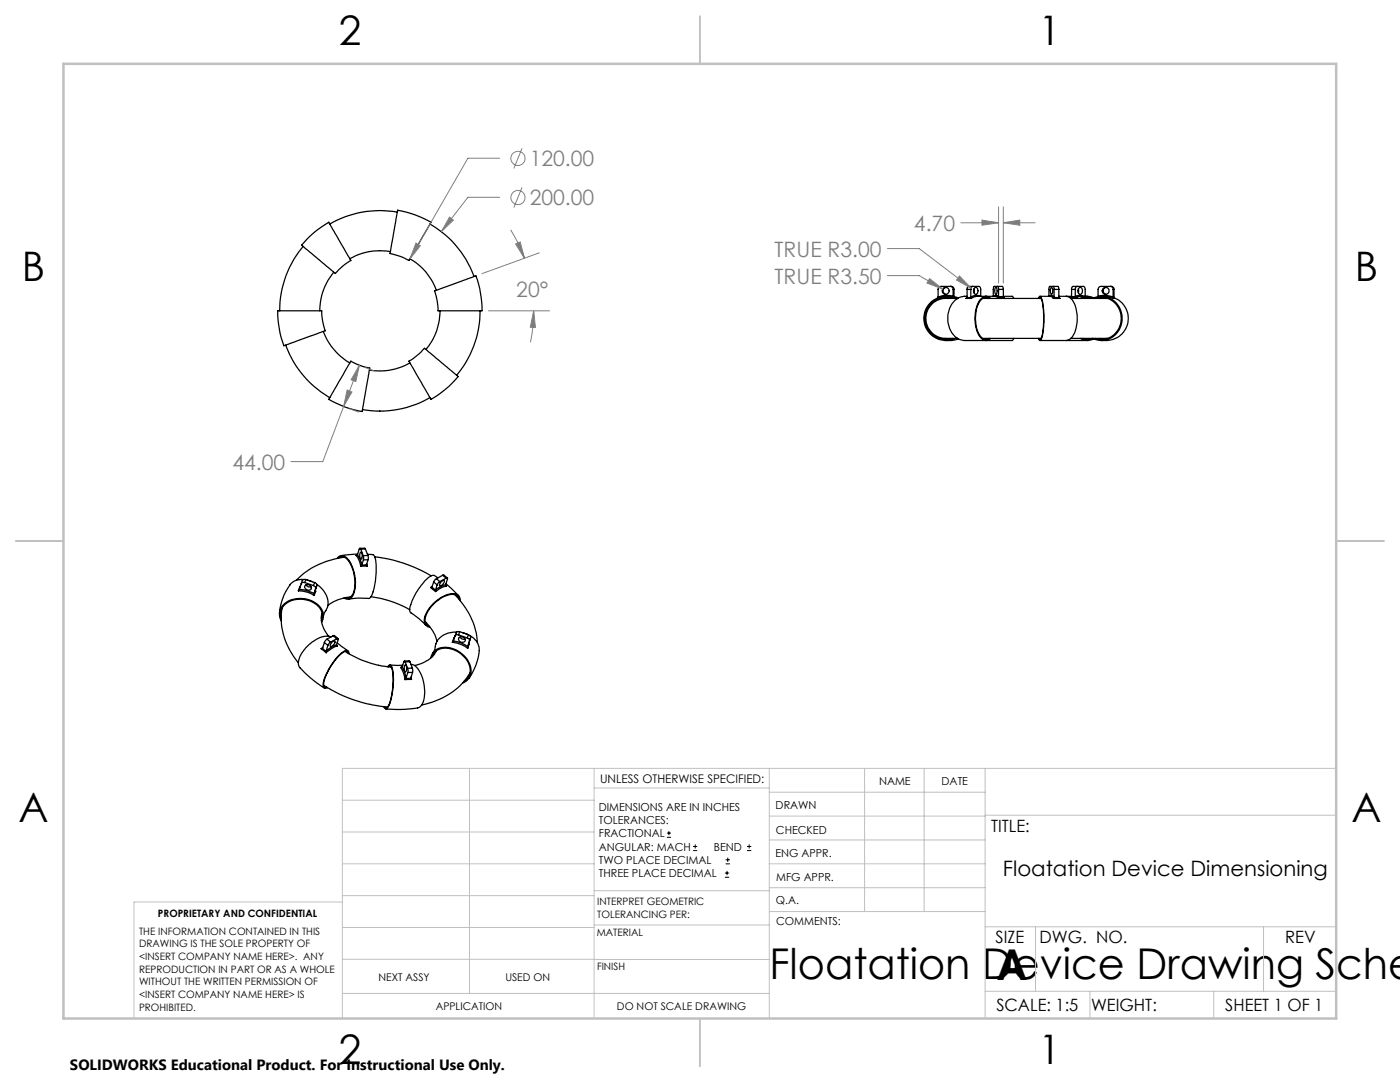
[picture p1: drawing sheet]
<svg xmlns="http://www.w3.org/2000/svg" width="279mm" height="216mm" viewBox="0 0 279 216" stroke-linecap="round" stroke-linejoin="round" font-family="sans-serif">
<g fill="none" stroke="#000" stroke-width=".25">
<path d="M60.5 49.2a19.8 19.8 0 0 0-4.7 12.8M61.4 47.6l2-1.8 2.2-1.5 4.4 7.7a11.8 11.8 0 0 0-3.1 2.6l-6.7-5.7zM66.6 54.3a12.1 12.1 0 0 0-2.8 7.7M77.9 50.2a11.8 11.8 0 0 0-8.1 1.4M79.3 42.3a19.8 19.8 0 0 0-13.5 2.4M79.3 41.9a19.6 19.6 0 0 1 6.7 2.5l-4.4 7.6a12.1 12.1 0 0 0-3.8-1.4zM81.8 51.6a11.7 11.7 0 0 1 5.3 6.3M85.8 44.7a20 20 0 0 1 8.8 10.5M86.7 58.1l8.3-3.1a18.8 18.8 0 0 1 1.1 7h-8.7a11.3 11.3 0 0 0-.7-3.9zM188.8 59.1l1.5 .3M188.8 57.3a.71 .71 0 0 0-.6 .7 .71 .71 0 0 0 .6 .7M189.2 59.2h.1"/>
<path d="M189.3 59.4l-.8 .1M189.6 57.1a.6 .6 0 0 1 .6 .6M190 59.5a4.2 4.2 0 0 0-5.4 4 4.2 4.2 0 0 0 5.4 4M190.2 59.2l.1 .2M190.2 59.1l-.5-.1a5.3 5.3 0 0 0-2.5 .3M190.2 59.2h.2M190.2 57.7v1.5M190.2 57.7h.2M190.4 59.2l.9 .2M190.4 59.2l.2 .2h-.3M190.4 57.7a.6 .6 0 0 0-.6-.6h-2a.6 .6 0 0 0-.6 .6v1.7M190.4 57.7v1.5"/>
<path d="M190.6 59.5a4.4 4.4 0 0 0-6.2 4 4.4 4.4 0 0 0 6.2 4M191.1 59.5a9.5 9.5 0 0 0-4.3 .5 4.1 4.1 0 0 0-1.7 5 4.1 4.1 0 0 0 4.7 2.5h1.3M192.8 59.5h1.1M192.9 59.5h-.1M193 59.4l-.2 .1M193 59.4h.8M193 59.1a3.5 3.5 0 0 0-3.7 3.2 4.6 4.6 0 0 0 2.4 5.5l.7 .1h9.6l.3-.4M193 57.7v-.3l.3-.3 2.2 .1 .2 .4v1.5l-.3-.1a2.41 2.41 0 0 0-1.7 .3M193 57.7h.7M193 57.7v1.7M193.7 59.3l.1 .1M193.7 57.7v1.6"/>
<path d="M193.8 59.4l.1 .1M194.1 57.1l-.2 .1-.2 .5M194.3 57.7v.7M194.5 57.5a.51 .51 0 0 1 .6 .1 .51 .51 0 0 1 .1 .6 .43 .43 0 0 1-.5 .5 .43 .43 0 0 1-.4-.5zM196.1 59.5h11.7M197.4 59.5a1.3 1.3 0 0 0-2 .8 7 7 0 0 0 .4 6.9 1.22 1.22 0 0 0 1.6 .3M197.7 59.5a1.45 1.45 0 0 0-2.4 .7 7.3 7.3 0 0 0 .4 7.1 1.25 1.25 0 0 0 2 .2M198.4 59.1l.4-.2 .5 .2M198.6 59.1h-2.7a3.1 3.1 0 0 0-2 .4M198.6 59.1h.1M198.7 59.1l.4 .3M198.7 57.3l.2 .2 .1 .5a.47 .47 0 0 1-.3 .7l-.2-.7z"/>
<path d="M199.1 57.1l.2 .6M199.1 59.4h1.3M199.3 59.2h.9M199.3 59.2l-.2 .2M199.3 57.7h.9M199.3 57.7v1.5M200.2 59.1h1.8l.3 .4M200.2 59.2l.2 .2M200.2 57.7l-.1-.6h-1.7l-.2 .6v1.4M200.2 57.7v1.5M207.2 59.5l.3-.4a1.97 1.97 0 0 1 .6 1.7 14.3 14.3 0 0 1-.4 7.1h-.2l-.3-.4M207.3 59.5l.2-.2a1.44 1.44 0 0 1 .6 1.6 15.8 15.8 0 0 1-.4 6.8h-.2l-.2-.2"/>
<path d="M207.5 59.1h2.1M209.6 59.2h.3l.3 .3M209.8 57.4a.41 .41 0 0 1 .3 .6 .47 .47 0 0 1-.3 .7l-.2-.5zM210.2 57.1l.2 .6M210.2 59.5h1.3M210.4 59.4l-.2 .1M210.4 59.4h.9M210.4 57.7h.9M210.4 57.7v1.7M211.3 59.1h1.5M211.3 57.7l-.2-.6-1.7 .1v1.9a.66 .66 0 0 1 1 .2M211.3 59.4l.2 .1"/>
<path d="M211.3 59.3l.2 .2M211.3 57.7v1.7M212.8 59.1h1.1M212.8 59.1a2.59 2.59 0 0 1 1.9 2.4 7.4 7.4 0 0 1-.8 5.8l-.4 .4-.7 .2M213.6 59.4h1.1M213.7 59.5h7.4M213.7 59.3l-.1 .1M213.8 59.2h.8M213.8 59.2l-.2 .2M213.9 57.7v-.3l.2-.3 2.3 .1 .2 .4v1.5M213.9 57.7h.7M213.9 59.1l-.1 .1"/>
<path d="M213.9 57.7v1.4M214.6 59.1h.1a2.02 2.02 0 0 1 1.6 0M214.6 59.1v.1M214.6 57.7v1.4M214.6 59.2l.1 .2M215 57.1l-.3 .2-.1 .4M215.2 57.7v.7M215.2 57.6a.47 .47 0 0 1 .6-.2 .47 .47 0 0 1 .2 .6 .48 .48 0 0 1-.1 .6 .48 .48 0 0 1-.6 0l-.2-.6zM215.6 59.1h1.4M215.6 59.2l-.9 .2M216 59.5a2.41 2.41 0 0 1 2 0M218.1 59.5a4.3 4.3 0 0 1 5 1.3 4.3 4.3 0 0 1 .2 5.1 4 4 0 0 1-5.2 1.6"/>
<path d="M218.3 59.4a2.6 2.6 0 0 0-2.7 .1M218.6 59.5a4.1 4.1 0 0 1 4.6 1.8 4.1 4.1 0 0 1-.4 4.9 3.7 3.7 0 0 1-4.2 1.3M219.1 59.1h.2a4.6 4.6 0 0 1 2.8 .2M219.8 59.1h.6M220.3 59.4l-.8 .1M220.4 59.2h.8l1 .3M220.7 57.3a.71 .71 0 0 0-.6 .7 .71 .71 0 0 0 .6 .7M221.6 57.1a.55 .55 0 0 1 .5 .6M222.1 59.4l.1 .1M222.1 59.4h.2M222.1 57.7h.2M222.1 57.7v1.7"/>
<path d="M222.3 59.4l.2 .1h-.3M222.3 57.7a.6 .6 0 0 0-.5-.6h-2.1a.6 .6 0 0 0-.6 .6v1.5M222.3 57.7v1.7M222.4 59.4a4.5 4.5 0 0 1 2.6 5.5 4.5 4.5 0 0 1-5.2 3M55.4 62h8.8a11.7 11.7 0 0 0 .7 4l-8.2 3a20.6 20.6 0 0 1-1.3-7zM57 68.9a20 20 0 0 0 8.8 10.4M64.5 66.1a12.4 12.4 0 0 0 5.3 6.3M70 72.1a13.5 13.5 0 0 0 3.8 1.4l-1.5 8.6a17.5 17.5 0 0 1-6.6-2.5zM81.6 72.1a12.6 12.6 0 0 0 3.1-2.6l6.7 5.6a16 16 0 0 1-5.4 4.6zM81.8 72.4a12.3 12.3 0 0 1-8.1 1.4M85.8 79.3a20 20 0 0 1-13.4 2.4M87.8 62a11.9 11.9 0 0 1-2.8 7.7"/>
<path d="M95.8 62a20 20 0 0 1-4.7 12.9M188.5 67.5l.8 .2M191.3 67.6l-1.4 .3h-1.1M196.1 67.5h11.7M207.5 67.9h5.3M212.8 67.9h4.2M213.7 67.5h7.4M215.6 67.5a2.6 2.6 0 0 0 2.7 .1M216 67.5a2.41 2.41 0 0 0 2 0M219.5 67.5l.8 .2M59.5 117.9l1.7 .2 1.5 .7M59.8 117.6l1.5 .3 1.4 .6"/>
<path d="M59.8 117.6l-.3 .3M59.9 117l-.4 .9M59.9 117v.1M59.9 117h.1M60.1 116.5l-.3 1.1M60.6 115.6a3.1 3.1 0 0 0-3.3 2.1 11.2 11.2 0 0 0-1.5 4.6M60.8 116.2a.53 .53 0 0 0-.7 .3M60.8 116.2l1.7 .6M60.9 116.9a.69 .69 0 0 1 .9-.2 .69 .69 0 0 1 .2 1 .75 .75 0 0 1-.8-.1 .75 .75 0 0 1-.3-.7zM61 115.6l-.6 .1-.3 .8M61 115.6l-.2 .6M61 115.6l1.8 .6"/>
<path d="M61.1 116.7a.87 .87 0 0 0 1 .4M61.3 115.7l1 .4M62.5 116.8l.5 .4v.3M62.7 118.5v.3M62.7 118.5h.1M62.8 116.2a.54 .54 0 0 1 .4 .7M62.8 116.2l-.3 .6M62.9 117.9l-.2 .6M62.9 117.9l.1 .1M62.9 117.9h.1M63 117.5l-.3 1M63 118l-.3 .8"/>
<path d="M63.2 116.6a4.2 4.2 0 0 1 2 4.8l-.5 1.1-.2 .6M63.2 116.9l-.2 .6M63.2 116.9l-.3 1M67.3 111.4a1.27 1.27 0 0 1 2.2 .3 7.8 7.8 0 0 1 .8 7.3 1.1 1.1 0 0 1-1.6 .3M67.5 111.4a1.16 1.16 0 0 1 1.9 .3 7.5 7.5 0 0 1 1 6.9 1.09 1.09 0 0 1-1.5 .7M68.7 111.2a16 16 0 0 0-9.6 4.6M70 119.1h-.3a8.5 8.5 0 0 0-4.3 1.7M71 110.8l.8 1.2 .2 1M71.2 110.8h-.2M71.3 110.7l.6 .8 .3 1.2M71.3 110.7l-.3 .1M71.4 110.6l-3.3 .3"/>
<path d="M71.8 109.4h1l.1 .1M71.9 110.2a.69 .69 0 0 1 .3 1l-.1 .3a.95 .95 0 0 1-.2-1.3zM72 109.6l-.2-.1-.5 1.2M72 109.6l.5 1.3M72.2 112.7l-.2 .3M72.2 112.7h.1M72.5 110.9v.8M72.5 111.7l-.3 1M72.9 109.5l-.9 .1M72.9 109.5l.5 1.3M73.1 112.7h-.9M73.1 112.7l.2 .3"/>
<path d="M73.2 112.5l.1 .5M73.3 113h-1.3M73.3 110.6l1.1 .1a1.37 1.37 0 0 1 .6 1.3 13.5 13.5 0 0 1-1.1 7.2l-.2 .2-2.3-.1-1.9 .3M73.4 110.8v.9M73.4 110.8l-.9 .1M73.4 111.7h-.9M73.4 111.7l-.3 1M74 119.1h.4a20.7 20.7 0 0 1 7.4 2.6M74.8 111.1a28 28 0 0 1 11.2 3.8M85.9 117.2l1 .8M86.2 117.2l.7 .6M86.2 117.2h-.3"/>
<path d="M86.3 117l-.4 .2M86.5 116.1l.7 .6M86.5 116.1l-.3 1.1M86.9 117.8v.2M86.9 117.7v.1M87.1 115.5l-.6 .6M87.1 115.5l.7 .6M87.2 116.7l-.3 1M87.4 115.3l-.5-.3a1.01 1.01 0 0 0-1.5 .3 11.8 11.8 0 0 0-3.6 6.4l.2 .6 1.6 1.2 1.4 1.3M87.8 116.1l-.6 .6M88.1 116.1l.4-.3a.39 .39 0 0 1 .2 .4 .39 .39 0 0 1-.3 .3 .42 .42 0 0 1-.2 .4 .42 .42 0 0 1-.5-.2zM88.3 114.8h.3l.7 .5"/>
<path d="M88.3 114.8l.7 .6M88.3 114.8l-1.2 .7M88.9 116.7l-.8 .3-1.2 .7M88.9 116.7l.2 .2M89 116.8l.1 .1M89 116.5l2.5 2.4M89 115.4a.16 .16 0 0 1 .3-.1 .16 .16 0 0 1 0 .3l-.4 1.1M89 115.4l-1.2 .7M89.1 116.9l-.9 .3-1.3 .8M90.8 118.7a15 15 0 0 1 4.5 9.6M91.7 119.6a1.6 1.6 0 0 0-2.5-.8 6.9 6.9 0 0 0-4.4 4.7 1.22 1.22 0 0 0 .9 1.5M91.9 119.9a1.44 1.44 0 0 0-2.2-1.4 6.9 6.9 0 0 0-5 5.3 1.26 1.26 0 0 0 1.1 1.4"/>
<path d="M56.1 123.4a3.1 3.1 0 0 1 3-3.8 4.8 4.8 0 0 1 5.1 2.5l.1 .9-.2 .8M56.1 123.9a2.88 2.88 0 0 1 2-4.2 5.1 5.1 0 0 1 6.3 2.4l.1 .9-.3 1.1M56.3 121.3a13.4 13.4 0 0 0 3.2 11M64.1 129.4l1 .8M64.3 122.4a5 5 0 0 0 1.2 4.6M64.3 129.4l.8 .6M64.3 129.4h-.2M64.4 129.2l-.3 .2M64.6 136.7a27.5 27.5 0 0 0 12.7 4.4M64.7 128.2l.7 .6M64.7 128.2l-.4 1.2M65.1 130v.2"/>
<path d="M65.1 129.9v.1M65.3 127.5l-.6 .7M65.3 127.5l.7 .6M65.4 128.8l-.3 1.1M66 128.1l-.6 .7M66.1 127.1a4.2 4.2 0 0 0-4.2 1.3 5.6 5.6 0 0 0-2.4 4.2l.1 .2a15.5 15.5 0 0 0 4.9 4.4l.2 .1M66.4 128.1l.4-.2a.9 .9 0 0 1-.9 1.1 .92 .92 0 0 1 .5-.9zM66.5 126.9l.2-.1 .8 .6M66.5 126.9l-1.2 .6M66.5 126.9l.7 .6M67.2 128.7l-1 .4-1.1 .8M67.2 128.7l.1 .2"/>
<path d="M67.2 128.7h.1M67.2 128.8l.1 .1M67.2 127.5a.17 .17 0 0 1 .2-.1 .17 .17 0 0 1 .1 .2l-.3 1.1M67.2 127.5l-1.2 .6M67.3 128.2l2.1 1.6M67.3 128.9l-1 .4-1.2 .9M68.9 130a20.5 20.5 0 0 0 9.2 3.1M69.5 130.4a.56 .56 0 0 0-.5-.5 .56 .56 0 0 0-.6 .3 10.9 10.9 0 0 0-3.8 6.5l.2 .4h.4M69.6 130.4a.58 .58 0 0 0-.3-.6 .58 .58 0 0 0-.7 .2 11.3 11.3 0 0 0-4.1 6.6 .55 .55 0 0 0 .2 .7 .55 .55 0 0 0 .7-.1M77.4 133a.48 .48 0 0 1 .5-.3 .48 .48 0 0 1 .4 .6 13.8 13.8 0 0 1-.9 7.9 .39 .39 0 0 1-.5 .2 .39 .39 0 0 1-.3-.4M77.5 133a.38 .38 0 0 1 .5-.1 .38 .38 0 0 1 .2 .4 13.3 13.3 0 0 1-.7 7.6 .39 .39 0 0 1-.3 .3 .39 .39 0 0 1-.5-.2M77.8 132.7l2.6 .1"/>
<path d="M80 133.2l.5 1 .3 1.4M80 133.2h.2M80.3 133.1l.5 1 .2 1.2M80.3 133.1l-.3 .1M80.7 131.9h.9l.2 .1M80.8 132.8v-.1a.55 .55 0 0 1 .3 .9l-.1 .4a.55 .55 0 0 1-.3-.8zM80.9 132.1l-.1-.2-.2 .1-.3 1.1M80.9 132.1l.5 1.2M81 135.4l-.2 .2M81 135.3v.1M81.4 133.3v.9M81.4 134.2l-.4 1.1"/>
<path d="M81.8 132l-.9 .1M81.8 132l.5 1.3M82 132.6a2.98 2.98 0 0 1 2.2 2.3 7.1 7.1 0 0 1 0 5.8l-.5 .4a21.8 21.8 0 0 1-6.7 .4M82 135.4h-1M82 135.4l.1 .2M82.1 135.1v.5M82.1 135.6h-1.3M82.3 133.3v.9M82.3 133.3h-.9M82.3 134.2h-.9M82.3 134.2l-.3 1.2M84.9 124.1a7.9 7.9 0 0 1 2.3 3.9"/>
<path d="M86 131.3a2.87 2.87 0 0 1 3.6-2.1 5.1 5.1 0 0 1 4.4 5.2 2.62 2.62 0 0 1-1.7 1.9M86.2 131.1a2.92 2.92 0 0 1 4-1.6 4.6 4.6 0 0 1 3.5 5.1l-.4 .8-.7 .6M87.1 129.9a5.8 5.8 0 0 1-4.4 2.9M90.3 128.2l1.7 .4 1.3 .8M90.5 127.9l1.6 .4 1.2 .7M90.5 127.9l-.2 .3M90.6 127.3l-.3 .9M90.6 127.3l.1 .1M90.6 127.3h.1M91.2 126.1a3.8 3.8 0 0 0-4.3 3l-.5 1.2M91.5 126.7a.53 .53 0 0 0-.7 .2l-.3 1M91.5 126.7l1.7 .6"/>
<path d="M91.7 127.2a.73 .73 0 0 1 .8 0 .73 .73 0 0 1 .3 .8 .69 .69 0 0 1-.9 .1 .69 .69 0 0 1-.2-.9zM91.7 126l-.5 .1-.4 .8M91.7 126l-.2 .7M91.7 126l1.8 .6M91.8 127.1a.8 .8 0 0 0 1 .4M92.4 126.3l1 .3M93.2 127.3a.52 .52 0 0 1 .5 .6M93.3 129.1v.3M93.3 129v.1M93.5 126.6l.4 .4v.3M93.5 126.6l-.3 .7M93.6 128.4l-.3 .7"/>
<path d="M93.6 128.4l.1 .1M93.7 128.5l-.4 .9M93.7 127.9l-.4 1.1M93.7 126.8a3.5 3.5 0 0 1 1.7 4.7l-.7 1.8-1.1 2.1M93.8 134.3a14 14 0 0 1-9.7 6.4M93.9 127.3l-.2 .6M93.9 127.3l-.3 1.1"/>
<circle cx="188.7" cy="58" r=".69"/>
<circle cx="220.6" cy="58" r=".69"/>
</g>
<g fill="none" stroke="#808080" stroke-width=".2">
<path d="M99.7 31.6h-6.3l-11.6 20M99.7 39.4h-6.3l-5.3 6.8M104.2 29.6l-1.6 4M104.2 37.4l-1.6 4M83 48.5l.9 .5-2.1 2.6zM89.7 43.3l.8 .6-2.4 2.3zM101.9 45.9a30.2 30.2 0 0 1 2.8 5.6M102.9 48.7l.9-.4 .9 3.2zM107.6 50.4l-11.4 4.2M177.1 49.6h6.3l10.4 7.9M177.1 55h6.3l4.7 2.7M185.5 55.6l2.6 2.1-3.1-1.2z"/>
<path d="M191.5 55.1l2.3 2.4-2.9-1.6zM191.8 44.4h7.5M196 43.9l3.3 .5-3.3 .5zM199.3 41.3v15.2M200.2 44.4l3.3-.5v1zM200.2 41.3v15.2M200.2 44.4h6.4M69.3 77.8l.9 .4-1.6 2.9zM71.7 72.9l-.7 3.2-.9-.3zM71.7 72.9l-3.1 8.2M72.9 73.3l1.8 .7M97.5 62h12.2"/>
<path d="M106.5 62l.4 3.3h-1.1zM106.5 62a27.9 27.9 0 0 1-.6 6.3M68.6 81.1l-4.2 11h-6.3M69.8 81.6l1.8 .6"/>
<circle cx="103.4" cy="39.4" r="1.41"/>
<circle cx="103.4" cy="31.6" r="1.41"/>
</g>
<g fill="none" stroke="#000" stroke-width=".2">
<path d="M133.1 167.1h.8M133.1 166.2h.8M133.5 165.8v.9M138.3 169.7h.8M138.3 168.9h.8M138.7 168.5v.8M144.7 175h.8M144.7 174.2h.8M144.8 172.4h.9M144.8 171.6h.9M145.1 173.8v.8M145.2 171.1v.9"/>
<path d="M149.1 169.7h.8M149.1 168.9h.8M149.5 168.5v.8"/>
</g>
<g fill="none" stroke="#c0c0c0" stroke-width=".2">
<path d="M68.3 159.7h50.3M93.7 153.3v44.9M118.6 153.3v49.9M118.6 157.2h34.9M153.5 153.3v49.9M153.5 158.1h43.1M172.5 153.3v28.6M184.4 153.3v28.6M196.6 153.3v49.9M266.7 153.3h-198.4v49.9M68.3 178.7h50.3M68.3 172.4h50.3"/>
<path d="M68.3 166h50.3M68.3 180h-41.6v23.2M118.6 177.7h35M153.5 167.6h43.1M153.5 162.8h43.1M153.5 172.4h43.1M153.5 177.1h43.1M196.6 162.7h70.1M68.3 198.2h85.2M68.3 191.4l85.2 .1M68.3 185.1h50.3M118.6 184.6h35"/>
<path d="M153.6 181.9h43M196.6 197.8h70.1M196.6 184.9h70.1M206.7 184.9v12.9M217.5 197.8v5.4M242.2 197.8v5.4M252.2 184.9v12.9"/>
</g>
<path d="M139.7 3.2v9.5M3.1 107.9h9.6M266.7 107.9h9.5M139.7 203.2v9.6" fill="none" stroke="#c0c0c0" stroke-width=".25"/>
<path d="M12.7 12.7h254v190.5h-254z" fill="none" stroke="#c0c0c0" stroke-width=".5"/>
<path d="M83 48.5l-1.2 3.1 2.1-2.6zM89.7 43.3l-1.6 2.9 2.4-2.3zM106.5 62l.4 3.3h-1.1zM102.9 48.7l.9-.4 .9 3.2zM71.7 72.9l-.7 3.2-.9-.3zM69.3 77.8l.9 .4-1.6 2.9zM191.5 55.1l-.6 .8 2.9 1.6zM185.5 55.6l-.5 .9 3.1 1.2zM196 43.9l3.3 .5-3.3 .5zM200.2 44.4l3.3-.5v1z" fill="#808080"/>
<g font-size="8.5">
<text x="153.6" y="195.4">Floatation Device Drawing Sche</text>
<text x="198.9" y="195.5">A</text>
</g>
<g font-size="8.1">
<text x="67.6" y="8.9">2</text>
<text x="207.3" y="8.9">1</text>
<text x="4.4" y="56.1">B</text>
<text x="270.4" y="56.1">B</text>
<text x="3.7" y="164.1">A</text>
<text x="269.7" y="164.1">A</text>
<text x="67.6" y="212.4">2</text>
<text x="207.3" y="212.4">1</text>
</g>
<g font-size="4.2" fill="#808080">
<text x="105.7" y="33.1">120.00</text>
<text x="105.7" y="40.9">200.00</text>
<text x="182.4" y="46">4.70</text>
<text x="154.6" y="51.2">TRUE R3.00</text>
<text x="103" y="59.3">20°</text>
<text x="154.6" y="56.6">TRUE R3.50</text>
<text x="46.4" y="93.7">44.00</text>
</g>
<text font-size="4.2" x="200.1" y="174.8">Floatation Device Dimensioning</text>
<g font-size="3.4">
<text x="197.8" y="166">TITLE:</text>
<text x="198.7" y="188.1">SIZE</text>
<text x="207.5" y="188.1">DWG. NO.</text>
<text x="256.5" y="188.2">REV</text>
<text x="198.8" y="201.7">SCALE: 1:5</text>
<text x="217.7" y="201.8">WEIGHT:</text>
<text x="244.5" y="201.7">SHEET 1 OF 1</text>
</g>
<text font-size="3" x="14" y="213.5">SOLIDWORKS Educational Product. For Instructional Use Only.</text>
<text font-size="2.4" x="119.8" y="156.2">UNLESS OTHERWISE SPECIFIED:</text>
<g font-size="2.2">
<text x="119.5" y="161.8">DIMENSIONS ARE IN INCHES</text>
<text x="154.8" y="161.4">DRAWN</text>
<text x="175.4" y="156.6">NAME</text>
<text x="187.9" y="156.7">DATE</text>
<text x="119.5" y="164.4">TOLERANCES:</text>
<text x="119.5" y="167.1">FRACTIONAL</text>
<text x="154.9" y="166.3">CHECKED</text>
<text x="119.5" y="169.7">ANGULAR: MACH</text>
<text x="119.5" y="172.4">TWO PLACE DECIMAL</text>
<text x="142.5" y="169.7">BEND</text>
<text x="154.8" y="171">ENG APPR.</text>
<text x="119.5" y="175">THREE PLACE DECIMAL</text>
<text x="154.9" y="175.7">MFG APPR.</text>
<text x="154.9" y="180.4">Q.A.</text>
<text x="154.9" y="184.6">COMMENTS:</text>
</g>
<g font-size="2.1">
<text x="75.5" y="195.7">NEXT ASSY</text>
<text x="100.9" y="195.7">USED ON</text>
<text x="86.9" y="201.5">APPLICATION</text>
<text x="123.1" y="201.6">DO NOT SCALE DRAWING</text>
</g>
<g font-size="2">
<text x="31.5" y="182.9">PROPRIETARY AND CONFIDENTIAL</text>
<text x="119.2" y="180.6">INTERPRET GEOMETRIC</text>
<text x="119.2" y="183.1">TOLERANCING PER:</text>
<text x="27.8" y="186.5">THE INFORMATION CONTAINED IN THIS</text>
<text x="27.8" y="189">DRAWING IS THE SOLE PROPERTY OF</text>
<text x="27.8" y="191.6">&lt;INSERT COMPANY NAME HERE&gt;. ANY</text>
<text x="119.1" y="186.7">MATERIAL</text>
<text x="27.8" y="194.1">REPRODUCTION IN PART OR AS A WHOLE</text>
<text x="27.8" y="196.6">WITHOUT THE WRITTEN PERMISSION OF</text>
<text x="119.1" y="193.5">FINISH</text>
<text x="27.8" y="199.1">&lt;INSERT COMPANY NAME HERE&gt; IS</text>
<text x="27.8" y="201.7">PROHIBITED.</text>
</g>
</svg>
